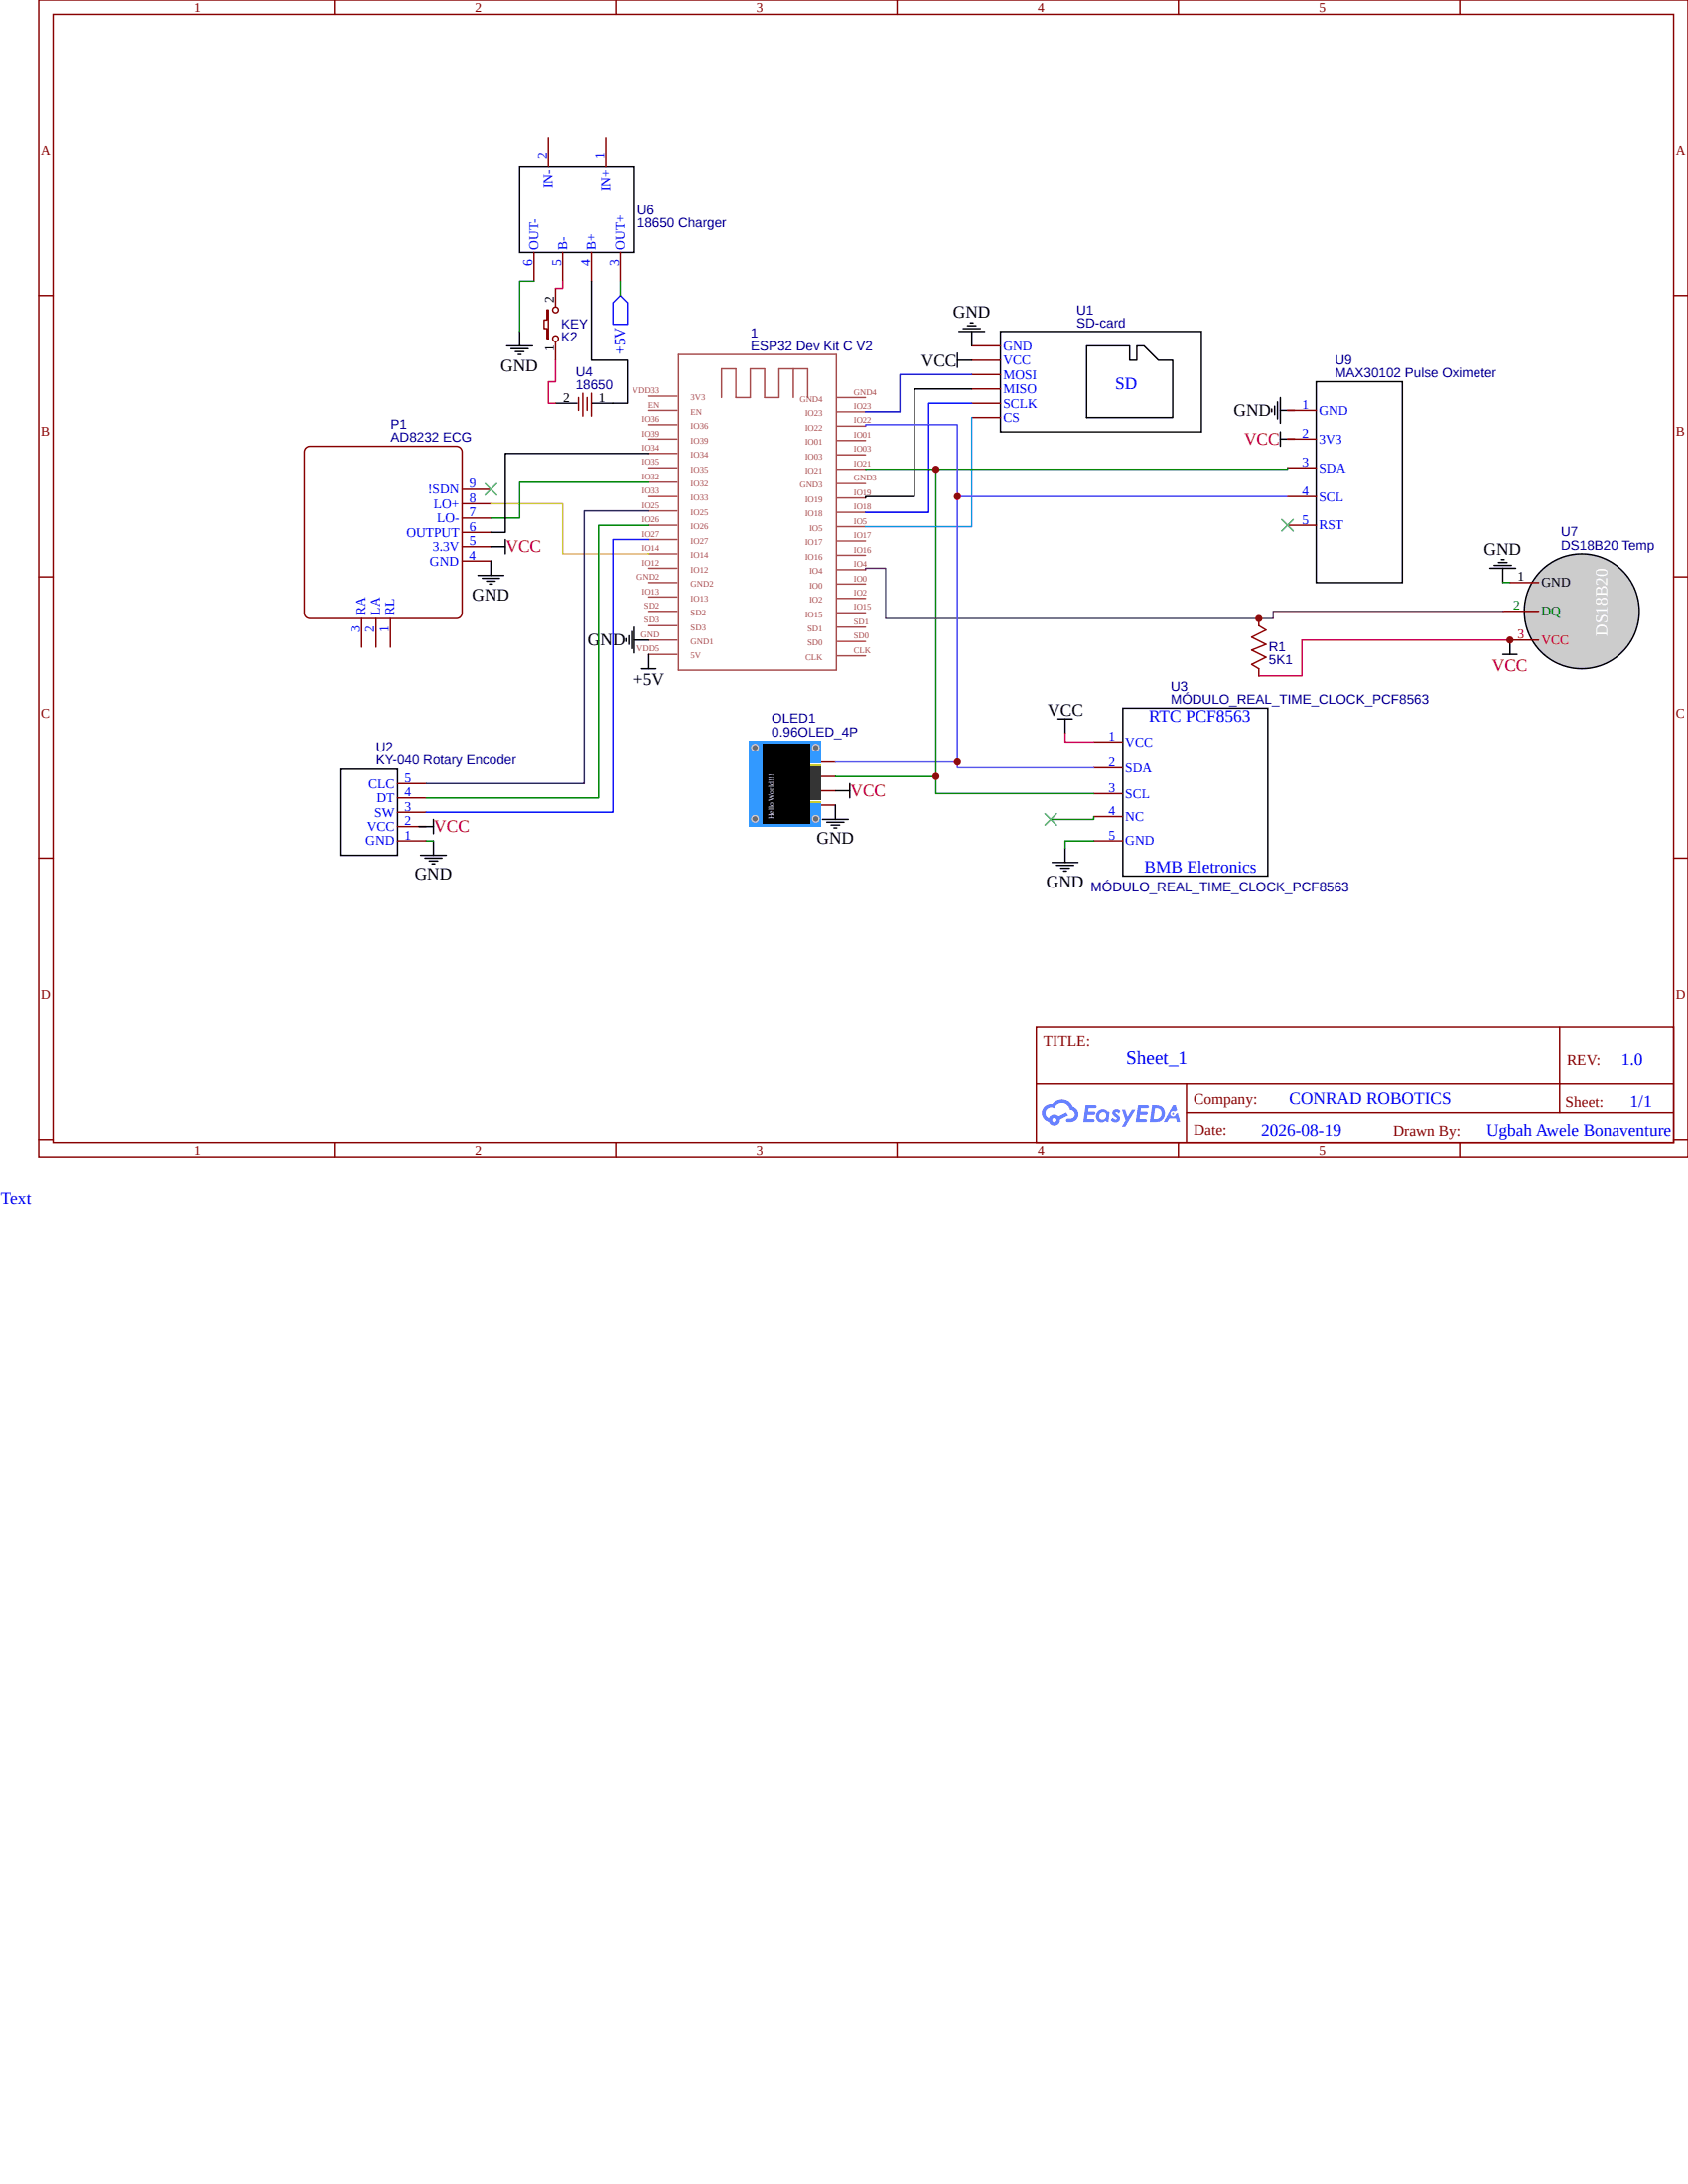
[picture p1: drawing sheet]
<svg xmlns="http://www.w3.org/2000/svg" width="216mm" height="279mm" viewBox="0 0 216 279" stroke-linecap="round" stroke-linejoin="round" font-family="sans-serif">
<g fill="none" stroke="#800" stroke-width=".18">
<path d="M5 0h210.9v148h-210.9zM6.8 1.8h207.3v144.3h-207.3zM42.8 0v1.8M78.8 0v1.8M114.7 0v1.8M150.7 0v1.8M186.7 0v1.8M5 37.8h1.8M214.1 37.8h1.8M5 73.8h1.8M214.1 73.8h1.8M5 109.8h1.8"/>
<path d="M214.1 109.8h1.8M132.6 131.4h81.5v14.7h-81.5zM132.6 138.7h81.4M151.8 138.7v7.3M199.5 131.5v10.8M5 145.8h1.8M42.8 146.1v1.9M78.8 146.1v1.9M114.7 146.1v1.9M150.7 146.1v1.9M151.8 142.3h62.2M186.7 146.1v1.9"/>
<path d="M214.1 145.8h1.8"/>
</g>
<g fill="#58f">
<path d="M142.4 142a.61 .61 0 0 1 .9 .1l-.2 .3a.24 .24 0 0 0-.2-.2 .24 .24 0 0 0-.2 .1v.1a.89 .89 0 0 1 .5 .8 .69 .69 0 0 1-1.1 .1l.2-.3 .4 .2h.1l.1-.2a.92 .92 0 0 1-.6-.8z"/>
<path d="M143.5 141.9h.4l.3 1 .6-1h.4l-1.3 2.2h-.4l.5-.8z"/>
<path d="M138.9 141.4h1.3l.1 .2-.2 .1h-.9v.5h.7l.2 .2-.2 .2h-.8l-.1 .5h.8l.1 .1v.3h-1.3z"/>
<path d="M145.6 141.4h1.3l.1 .2-.2 .1h-.9v.5h.8l.1 .2-.2 .2h-.8l-.1 .5h.8l.1 .1 .1 .3h-1.4z"/>
<path d="M150 141.4h.4l.2 .6-.4 .2a.36 .36 0 0 0-.5 .1 .36 .36 0 0 0 .2 .5 .36 .36 0 0 0 .5-.3l.2-.1 .3 1.1h-.4l-.1-.4h-.9l-.2 .4h-.5z"/>
<path d="M147.4 141.4l-.3 2.1h.7a1.09 1.09 0 0 0 1.2-1.1 1.09 1.09 0 0 0-1.3-1zM147.7 141.7a.72 .72 0 0 1 .9 .8 .72 .72 0 0 1-.9 .6h-.2z"/>
<path d="M140.5 142.1a.77 .77 0 0 0-.2 1.1 .77 .77 0 0 0 1.1 .2l.4 .1 .1-1.2v-.1h-.3a.73 .73 0 0 0-1.1-.1zM140.7 142.4a.48 .48 0 0 1 .8 .3 .48 .48 0 0 1-.7 .5 .5 .5 0 0 1-.1-.8z"/>
<path d="M133.6 141.6a1.14 1.14 0 0 0 .5 1.9 .73 .73 0 0 0 .9 .5 .73 .73 0 0 0 .6-.8l1-.5-.2-.4-1 .5a.74 .74 0 0 0-1.2 .2 .72 .72 0 0 1-.4-1 .72 .72 0 0 1 1-.2 1.08 1.08 0 0 1 1.1-.7 1.08 1.08 0 0 1 1 .9 .59 .59 0 0 1 .5 .7 .59 .59 0 0 1-.8 .4h-.2l-.1 .2 .1 .2a1.02 1.02 0 0 0 1.4-.6 1.02 1.02 0 0 0-.6-1.3 1.51 1.51 0 0 0-2.6-.4h-.1a1.21 1.21 0 0 0-.9 .4zM134.6 143.3a.28 .28 0 0 1 .5 0 .28 .28 0 0 1-.5 0z"/>
<circle cx="150" cy="142.5" r=".14"/>
</g>
<path d="M105 97.5h1.8M105 99.3h1.8M105 101.2h1.8M105 103h1.8" fill="none" stroke="#800" stroke-width=".18"/>
<path d="M95.8 94.7h9.2v11h-9.2z" fill="#3299ff"/>
<circle cx="104.3" cy="104.8" r=".42" fill="#666"/>
<circle cx="104.3" cy="104.8" r=".42" fill="none" stroke="#ccc" stroke-width=".18"/>
<circle cx="104.3" cy="95.6" r=".42" fill="#666"/>
<circle cx="104.3" cy="95.6" r=".42" fill="none" stroke="#ccc" stroke-width=".18"/>
<circle cx="96.6" cy="104.8" r=".42" fill="#666"/>
<circle cx="96.6" cy="104.8" r=".42" fill="none" stroke="#ccc" stroke-width=".18"/>
<circle cx="96.6" cy="95.6" r=".42" fill="#666"/>
<circle cx="96.6" cy="95.6" r=".42" fill="none" stroke="#ccc" stroke-width=".18"/>
<path d="M103.5 97.8h1.5v4.9h-1.5z" fill="#fff"/>
<g fill="#fc0">
<path d="M103.5 102.4h1.5v.3h-1.5z"/>
<path d="M103.5 97.8h1.5v.2h-1.5z"/>
</g>
<path d="M103.5 98.1h1.5v4.3h-1.5z" fill="#323232"/>
<path d="M97.5 95.1h6.1v10.3h-6.1z" fill="#000"/>
<g fill="none" stroke="#a54b4b" stroke-width=".18">
<path d="M83 50.7h3.6M83 52.5h3.6M83 58h3.6M83 59.8h3.6M83 56.2h3.6M83 54.3h3.6M86.8 45.3h20.2v40.4h-20.2zM92.3 50.9v-3.7h1.8v3.7h1.9v-3.7h1.8v3.7h1.8v-3.7h3.7v3.7M101.5 47.2v3.7M107.1 50.9h3.6M107.1 54.5h3.6M107.1 52.7h3.6"/>
<path d="M107.1 58.2h3.6M107.1 56.4h3.6M83 74.5h3.6M83 72.7h3.6M83 76.4h3.6M83 70.9h3.6M83 65.4h3.6M83 67.2h3.6M83 69h3.6M83 61.7h3.6M83 63.5h3.6M83 78.2h3.6"/>
<path d="M107.1 74.7h3.6M107.1 76.6h3.6M107.1 72.9h3.6M107.1 67.4h3.6M107.1 78.4h3.6M107.1 65.5h3.6M107.1 63.7h3.6M107.1 60h3.6M107.1 61.9h3.6M107.1 71h3.6M107.1 69.2h3.6M83 83.7h3.6"/>
<path d="M83 81.9h3.6M83 80h3.6M107.1 83.9h3.6M107.1 82.1h3.6M107.1 80.2h3.6"/>
</g>
<path d="M128 42.4h25.7v12.9h-25.7zM139 44.2h5.5v1.9h.9v-1.9h.9l1.9 1.9h1.8v7.3h-11zM143.6 90.6h18.6v21.5h-18.6z" fill="none" stroke="#000" stroke-width=".18"/>
<path d="M124.3 44.2h3.7M124.3 46.1h3.7M124.3 47.9h3.7M124.3 49.8h3.7M124.3 51.6h3.7M124.3 53.4h3.7M139.9 98.2h3.7M139.9 94.9h3.7M139.9 107.6h3.7M139.9 104.5h3.7M139.9 101.5h3.7" fill="none" stroke="#800" stroke-width=".18"/>
<path d="M39.1 57.3l.6-.2h18.7a.73 .73 0 0 1 .7 .7v20.6a.73 .73 0 0 1-.7 .7h-18.7a.73 .73 0 0 1-.8-.7v-20.6z" fill="#fff"/>
<path d="M39.1 57.3l.6-.2h18.7a.73 .73 0 0 1 .7 .7v20.6a.73 .73 0 0 1-.7 .7h-18.7a.73 .73 0 0 1-.8-.7v-20.6z" fill="none" stroke="#800000" stroke-width=".18"/>
<g fill="none" stroke="#800" stroke-width=".18">
<path d="M70.1 17.6v3.7M77.5 17.6v3.7M68.3 32.3v3.7M72 32.3v3.7M75.6 32.3v3.7M79.3 32.3v3.7M74 50.9v1.6M74.5 50.3v2.9M75.1 50.9v1.6M75.6 50.3v2.9M46.3 79.1v3.7M48.1 79.1v3.7"/>
<path d="M49.9 79.1v3.7M59.1 71.8h3.7M59.1 69.9h3.7M59.1 68.1h3.7M59.1 66.3h3.7M59.1 64.4h3.7M59.1 62.6h3.7M50.9 105.7h3.6M50.9 103.9h3.6M50.9 102.1h3.6M50.9 100.2h3.6M50.9 107.6h3.6"/>
</g>
<g fill="none" stroke="#000" stroke-width=".18">
<path d="M66.5 21.3h14.6v11h-14.6zM64.8 44.2h3.3M65.4 44.6h2.2M65.9 45h1.1M66.3 45.3h.3M66.5 42.4v1.8M71 51.6h2.8M75.6 51.6h2.8M122.5 46.1h1.8M122.5 45.2v1.8M122.6 42.4h3.3M123.2 42h2.2"/>
<path d="M123.7 41.7h1.1M124.1 41.3h.4M124.3 42.4v1.8M162.7 52.3v.4M163 52v1.1M163.4 51.4v2.2M163.8 52.5h1.8M163.8 50.9v3.3M163.8 55.3v1.8M163.8 56.2h1.8M61.1 73.6h3.3M61.7 74h2.2"/>
<path d="M62.2 74.4h1.1M62.6 74.7h.4M62.8 71.8v1.8M62.8 69.9h1.8M64.6 69v1.9M43.5 98.4h7.4v11h-7.4zM135.3 92h1.8M136.2 92v1.8M53.6 105.7h1.8M53.8 109.4h3.3M54.3 109.8h2.2M54.9 110.2h1.1"/>
<path d="M55.3 110.5h.3M55.4 104.8v1.9M55.4 107.6v1.8M105.2 104.8h3.3M105.7 105.2h2.2M106.3 105.6h1.1M106.7 105.9h.3M106.8 103v1.8M106.8 101.2h1.9M108.7 100.2v1.9M134.6 110.3h3.3M135.1 110.7h2.2"/>
<path d="M135.7 111.1h1.1M136 111.4h.4M136.2 108.5v1.8"/>
</g>
<path d="M106.8 97.5h15.7v.7h17.4" fill="none" stroke="#90f" stroke-width=".18"/>
<path d="M119.7 60v39.3h-12.9M119.7 99.3v2.2h20.2M54.5 107.6h.9M139.9 107.6h-3.7v.9" fill="none" stroke="#080" stroke-width=".18"/>
<path d="M136.2 93.8v1.1h3.7" fill="none" stroke="#f00" stroke-width=".18"/>
<circle cx="202.3" cy="78.2" r="7.3" fill="#ccc"/>
<g fill="none" stroke="#000" stroke-width=".18">
<path d="M75.6 36v10.1h4.6v5.5h-1.8M83 58h-18.4v10.1h-1.8M124.3 49.8h-7.4v13.7h-6.2v.2M168.4 48.8h11v25.7h-11zM190.6 72.7h3.3M191.1 72.3h2.2M191.7 72h1.1M192 71.6h.4M192.2 72.7v1.8M80 81.7v.4M80.4 81.3v1.1M80.8 80.8v2.2"/>
<path d="M81.1 81.9h1.9M81.1 80.2v3.3M82.1 85.6h1.8M83 83.7v1.9M192.2 83.7h1.9M193.1 81.9v1.8"/>
<circle cx="202.3" cy="78.2" r="7.3"/>
</g>
<g fill="none" stroke="#800" stroke-width=".18">
<path d="M69.9 39.7h.2v3.6h-.2v-1.3h-.3v-1.1h.3zM71 36.9v2.4M71 43.7v2.4M164.7 52.5h3.7M164.7 56.2h3.7M164.7 59.8h3.7M161 79.1v.9M164.7 63.5h3.7M164.7 67.2h3.7M192.2 78.2h4.6M193.1 74.5h3.7M161 85.6v.9"/>
<path d="M193.1 81.9h3.7"/>
<circle cx="71" cy="39.7" r=".37"/>
<circle cx="71" cy="43.3" r=".37"/>
</g>
<path d="M124.3 53.4v14h-13.6" fill="none" stroke="#09f" stroke-width=".18"/>
<path d="M78.4 38.7l.9-.9 .9 .9v2.8h-1.8zM124.3 51.6h-5.5v13.9h-8.1M83 69h-4.6v34.9h-23.9" fill="none" stroke="#00f" stroke-width=".18"/>
<path d="M124.3 47.9h-9.2v4.8h-4.4" fill="none" stroke="#00c" stroke-width=".18"/>
<path d="M62.8 64.4h9.2v6.5h11" fill="none" stroke="#cc3" stroke-width=".18"/>
<path d="M68.3 36h-1.8v6.4M79.3 36v1.8M164.7 59.8v.2h-54M83 61.7h-16.5v4.6h-3.7M83 67.2h-6.4v34.9h-22.1M192.2 74.5h.9M139.9 104.5v.3h-5.5" fill="none" stroke="#080" stroke-width=".18"/>
<path d="M83 65.4h-8.3v34.8h-20.2" fill="none" stroke="#306" stroke-width=".18"/>
<path d="M110.7 72.9v-.2h2.6v6.4h49.5v-.9h29.4" fill="none" stroke="#636" stroke-width=".18"/>
<path d="M62.1 61.9l1.4 1.4M63.5 61.9l-1.4 1.4M163.9 66.5l1.5 1.4M165.4 66.5l-1.5 1.4M133.7 104.1l1.4 1.5M135.1 104.1l-1.4 1.5" fill="none" stroke="#3c3" stroke-width=".18"/>
<path d="M161 80l.9 .6-1.8 .9 1.8 .9-1.8 .8 1.8 .9-1.8 .9 .9 .6" fill="none" stroke="#a00000" stroke-width=".18"/>
<path d="M72 36v.9h-1M71 46.1v2.7h-.9v2.8h.9M193.1 81.9h-26.6v4.6h-5.5" fill="none" stroke="#f00" stroke-width=".18"/>
<path d="M110.7 54.5v-.2h11.8v9.2h42.2M122.5 63.5v34" fill="none" stroke="#90f" stroke-width=".18"/>
<g fill="#c00">
<circle cx="119.7" cy="99.3" r=".46"/>
<circle cx="161" cy="79.1" r=".46"/>
<circle cx="193.1" cy="81.9" r=".46"/>
<circle cx="119.7" cy="60" r=".46"/>
<circle cx="122.5" cy="97.5" r=".46"/>
<circle cx="122.5" cy="63.5" r=".46"/>
</g>
<text font-size="2.4" fill="#00f" x="144" y="136.1">Sheet_1</text>
<g font-size="2.2">
<text x="121.9" y="40.7">GND</text>
<text x="64" y="47.5">GND</text>
<text x="117.8" y="46.8">VCC</text>
<text x="157.8" y="53.2">GND</text>
<text x="189.8" y="71">GND</text>
<text x="60.4" y="76.8">GND</text>
<text x="75.2" y="82.6">GND</text>
<text x="81" y="87.6">+5V</text>
<text x="134" y="91.6">VCC</text>
<text x="104.5" y="108">GND</text>
<text x="53.1" y="112.6">GND</text>
<text x="133.8" y="113.5">GND</text>
</g>
<g font-size="2.2" fill="#00f">
<text x="142.6" y="49.8">SD</text>
<text x="146.9" y="92.3">RTC PCF8563</text>
<text x="146.4" y="111.6">BMB Eletronics</text>
<text x="207.4" y="136.3">1.0</text>
<text x="164.9" y="141.2">CONRAD ROBOTICS</text>
<text x="208.5" y="141.6">1/1</text>
<text x="161.3" y="145.3">2026-08-19</text>
<text x="190.1" y="145.3">Ugbah Awele Bonaventure</text>
<text x=".1" y="154">Text</text>
</g>
<g font-size="2.2" fill="#f00">
<text x="159.1" y="56.9">VCC</text>
<text x="64.7" y="70.7">VCC</text>
<text x="190.9" y="85.8">VCC</text>
<text x="108.8" y="101.9">VCC</text>
<text x="55.5" y="106.5">VCC</text>
</g>
<text font-size="2.2" fill="#fff" x="205.6" y="81.4" transform="rotate(-90 205.6 81.4)">DS18B20</text>
<text font-size="2" fill="#00f" x="79.9" y="45.4" transform="rotate(-90 79.9 45.4)">+5V</text>
<g font-size="2" fill="#800">
<text x="133.5" y="133.8">TITLE:</text>
<text x="200.4" y="136.3">REV:</text>
<text x="152.7" y="141.2">Company:</text>
<text x="200.2" y="141.5">Sheet:</text>
<text x="152.7" y="145.2">Date:</text>
<text x="178.2" y="145.3">Drawn By:</text>
</g>
<g font-size="1.7" fill="#800">
<text x="24.8" y="1.6">1</text>
<text x="60.8" y="1.6">2</text>
<text x="96.8" y="1.6">3</text>
<text x="132.7" y="1.6">4</text>
<text x="168.7" y="1.6">5</text>
<text x="5.2" y="19.8">A</text>
<text x="214.3" y="19.8">A</text>
<text x="5.2" y="55.8">B</text>
<text x="214.3" y="55.8">B</text>
<text x="5.2" y="91.8">C</text>
<text x="214.3" y="91.8">C</text>
<text x="5.2" y="127.8">D</text>
<text x="214.3" y="127.8">D</text>
<text x="24.8" y="147.7">1</text>
<text x="60.8" y="147.7">2</text>
<text x="96.8" y="147.7">3</text>
<text x="132.7" y="147.7">4</text>
<text x="168.7" y="147.7">5</text>
</g>
<g font-size="1.7" fill="#00f">
<text x="69.9" y="20.4" transform="rotate(-90 69.9 20.4)">2</text>
<text x="77.3" y="20.4" transform="rotate(-90 77.3 20.4)">1</text>
<text x="70.7" y="24" transform="rotate(-90 70.7 24)">IN-</text>
<text x="78" y="24.4" transform="rotate(-90 78 24.4)">IN+</text>
<text x="68.1" y="34.1" transform="rotate(-90 68.1 34.1)">6</text>
<text x="68.8" y="31.9" transform="rotate(-90 68.8 31.9)">OUT-</text>
<text x="71.8" y="34.1" transform="rotate(-90 71.8 34.1)">5</text>
<text x="72.5" y="31.9" transform="rotate(-90 72.5 31.9)">B-</text>
<text x="75.5" y="34.1" transform="rotate(-90 75.5 34.1)">4</text>
<text x="76.2" y="31.9" transform="rotate(-90 76.2 31.9)">B+</text>
<text x="79.1" y="34.1" transform="rotate(-90 79.1 34.1)">3</text>
<text x="79.9" y="31.9" transform="rotate(-90 79.9 31.9)">OUT+</text>
<text x="128.3" y="44.8">GND</text>
<text x="128.3" y="46.6">VCC</text>
<text x="128.3" y="48.5">MOSI</text>
<text x="128.3" y="50.3">MISO</text>
<text x="128.3" y="52.1">SCLK</text>
<text x="128.3" y="54">CS</text>
<text x="166.6" y="52.3">1</text>
<text x="168.7" y="53.1">GND</text>
<text x="166.6" y="56">2</text>
<text x="166.6" y="59.7">3</text>
<text x="168.7" y="56.7">3V3</text>
<text x="54.7" y="63.2">!SDN</text>
<text x="55.5" y="65">LO+</text>
<text x="60" y="64.3">8</text>
<text x="60" y="62.4">9</text>
<text x="166.6" y="63.3">4</text>
<text x="168.7" y="60.4">SDA</text>
<text x="168.7" y="64.1">SCL</text>
<text x="52" y="68.7">OUTPUT</text>
<text x="55.4" y="70.5">3.3V</text>
<text x="55.9" y="66.8">LO-</text>
<text x="60" y="71.7">4</text>
<text x="60" y="69.8">5</text>
<text x="60" y="67.9">6</text>
<text x="60" y="66.1">7</text>
<text x="166.6" y="67">5</text>
<text x="168.7" y="67.7">RST</text>
<text x="55" y="72.4">GND</text>
<text x="46" y="80.8" transform="rotate(-90 46 80.8)">3</text>
<text x="46.8" y="78.7" transform="rotate(-90 46.8 78.7)">RA</text>
<text x="47.9" y="80.8" transform="rotate(-90 47.9 80.8)">2</text>
<text x="48.6" y="78.7" transform="rotate(-90 48.6 78.7)">LA</text>
<text x="49.7" y="80.8" transform="rotate(-90 49.7 80.8)">1</text>
<text x="50.4" y="78.7" transform="rotate(-90 50.4 78.7)">RL</text>
<text x="141.8" y="94.7">1</text>
<text x="143.9" y="95.5">VCC</text>
<text x="47.2" y="100.8">CLC</text>
<text x="51.8" y="101.9">4</text>
<text x="51.8" y="100.1">5</text>
<text x="141.8" y="101.3">3</text>
<text x="141.8" y="98">2</text>
<text x="143.9" y="98.8">SDA</text>
<text x="47" y="106.3">VCC</text>
<text x="47.9" y="104.5">SW</text>
<text x="48.2" y="102.6">DT</text>
<text x="51.8" y="105.6">2</text>
<text x="51.8" y="103.7">3</text>
<text x="51.8" y="107.4">1</text>
<text x="141.8" y="107.4">5</text>
<text x="141.8" y="104.3">4</text>
<text x="143.9" y="105">NC</text>
<text x="143.9" y="102.1">SCL</text>
<text x="46.8" y="108.1">GND</text>
<text x="143.9" y="108.1">GND</text>
</g>
<g font-size="1.7" fill="#000080">
<text x="81.5" y="29.1">18650 Charger</text>
<text x="81.5" y="27.4">U6</text>
<text x="137.7" y="41.9">SD-card</text>
<text x="137.7" y="40.2">U1</text>
<text x="71.8" y="42.1">KEY</text>
<text x="71.8" y="43.7">K2</text>
<text x="96" y="44.8">ESP32 Dev Kit C V2</text>
<text x="96" y="43.1">1</text>
<text x="170.7" y="46.6">U9</text>
<text x="73.6" y="49.8">18650</text>
<text x="73.6" y="48.1">U4</text>
<text x="170.7" y="48.3">MAX30102 Pulse Oximeter</text>
<text x="50" y="56.5">AD8232 ECG</text>
<text x="50" y="54.9">P1</text>
<text x="199.7" y="70.3">DS18B20 Temp</text>
<text x="199.7" y="68.6">U7</text>
<text x="162.3" y="83.3">R1</text>
<text x="149.8" y="88.4">U3</text>
<text x="162.3" y="85">5K1</text>
<text x="98.7" y="94.2">0.96OLED_4P</text>
<text x="98.7" y="92.5">OLED1</text>
<text x="149.8" y="90.1">MÓDULO_REAL_TIME_CLOCK_PCF8563</text>
<text x="48.1" y="97.9">KY-040 Rotary Encoder</text>
<text x="48.1" y="96.2">U2</text>
<text x="139.5" y="114">MÓDULO_REAL_TIME_CLOCK_PCF8563</text>
</g>
<g font-size="1.7">
<text x="70.9" y="38.7" transform="rotate(-90 70.9 38.7)">2</text>
<text x="70.9" y="44.9" transform="rotate(-90 70.9 44.9)">1</text>
<text x="72" y="51.4">2</text>
<text x="76.6" y="51.4">1</text>
<text x="194.1" y="74.4">1</text>
<text x="197.2" y="75.1">GND</text>
</g>
<g font-size="1.7" fill="#060">
<text x="193.6" y="78">2</text>
<text x="197.2" y="78.8">DQ</text>
</g>
<g font-size="1.7" fill="#f00">
<text x="194.1" y="81.7">3</text>
<text x="197.2" y="82.4">VCC</text>
</g>
<g font-size="1.1" fill="#a54b4b">
<text x="80.9" y="50.3">VDD33</text>
<text x="82.1" y="54">IO36</text>
<text x="82.9" y="52.1">EN</text>
<text x="88.3" y="51.2">3V3</text>
<text x="88.3" y="53">EN</text>
<text x="102.3" y="51.4">GND4</text>
<text x="103" y="53.2">IO23</text>
<text x="109.2" y="52.3">IO23</text>
<text x="109.2" y="50.5">GND4</text>
<text x="82.1" y="57.7">IO34</text>
<text x="82.1" y="59.5">IO35</text>
<text x="82.1" y="55.8">IO39</text>
<text x="88.3" y="58.6">IO34</text>
<text x="88.3" y="56.7">IO39</text>
<text x="88.3" y="54.9">IO36</text>
<text x="103" y="55.1">IO22</text>
<text x="103" y="58.7">IO03</text>
<text x="103" y="56.9">IO01</text>
<text x="109.2" y="59.7">IO21</text>
<text x="109.2" y="54.2">IO22</text>
<text x="109.2" y="57.8">IO03</text>
<text x="109.2" y="56">IO01</text>
<text x="82.1" y="65">IO25</text>
<text x="82.1" y="61.3">IO32</text>
<text x="82.1" y="63.2">IO33</text>
<text x="88.3" y="65.9">IO25</text>
<text x="88.3" y="62.2">IO32</text>
<text x="88.3" y="64.1">IO33</text>
<text x="88.3" y="60.4">IO35</text>
<text x="102.3" y="62.4">GND3</text>
<text x="103" y="64.2">IO19</text>
<text x="103" y="60.6">IO21</text>
<text x="109.2" y="65.2">IO18</text>
<text x="109.2" y="63.3">IO19</text>
<text x="109.2" y="61.5">GND3</text>
<text x="82.1" y="70.5">IO14</text>
<text x="82.1" y="66.8">IO26</text>
<text x="82.1" y="68.7">IO27</text>
<text x="88.3" y="71.4">IO14</text>
<text x="88.3" y="67.7">IO26</text>
<text x="88.3" y="69.6">IO27</text>
<text x="103" y="66.1">IO18</text>
<text x="103" y="71.6">IO16</text>
<text x="103" y="69.8">IO17</text>
<text x="103.5" y="67.9">IO5</text>
<text x="109.2" y="67">IO5</text>
<text x="109.2" y="70.7">IO16</text>
<text x="109.2" y="68.9">IO17</text>
<text x="81.4" y="74.2">GND2</text>
<text x="82.1" y="72.3">IO12</text>
<text x="82.1" y="76">IO13</text>
<text x="82.4" y="77.8">SD2</text>
<text x="88.3" y="75.1">GND2</text>
<text x="88.3" y="73.2">IO12</text>
<text x="88.3" y="76.9">IO13</text>
<text x="103.5" y="75.3">IO0</text>
<text x="103.5" y="77.1">IO2</text>
<text x="103.5" y="73.4">IO4</text>
<text x="109.2" y="74.4">IO0</text>
<text x="109.2" y="76.2">IO2</text>
<text x="109.2" y="72.5">IO4</text>
<text x="81.4" y="83.4">VDD5</text>
<text x="82" y="81.5">GND</text>
<text x="82.4" y="79.7">SD3</text>
<text x="88.3" y="82.4">GND1</text>
<text x="88.3" y="78.8">SD2</text>
<text x="88.3" y="80.6">SD3</text>
<text x="103" y="78.9">IO15</text>
<text x="103.3" y="82.6">SD0</text>
<text x="103.3" y="80.8">SD1</text>
<text x="109.2" y="83.5">CLK</text>
<text x="109.2" y="78">IO15</text>
<text x="109.2" y="81.7">SD0</text>
<text x="109.2" y="79.9">SD1</text>
<text x="88.3" y="84.3">5V</text>
<text x="103" y="84.4">CLK</text>
</g>
<text font-size="1" fill="#fff" x="99" y="104.8" transform="rotate(-90 99 104.8)">Hello World!!!</text>
</svg>
